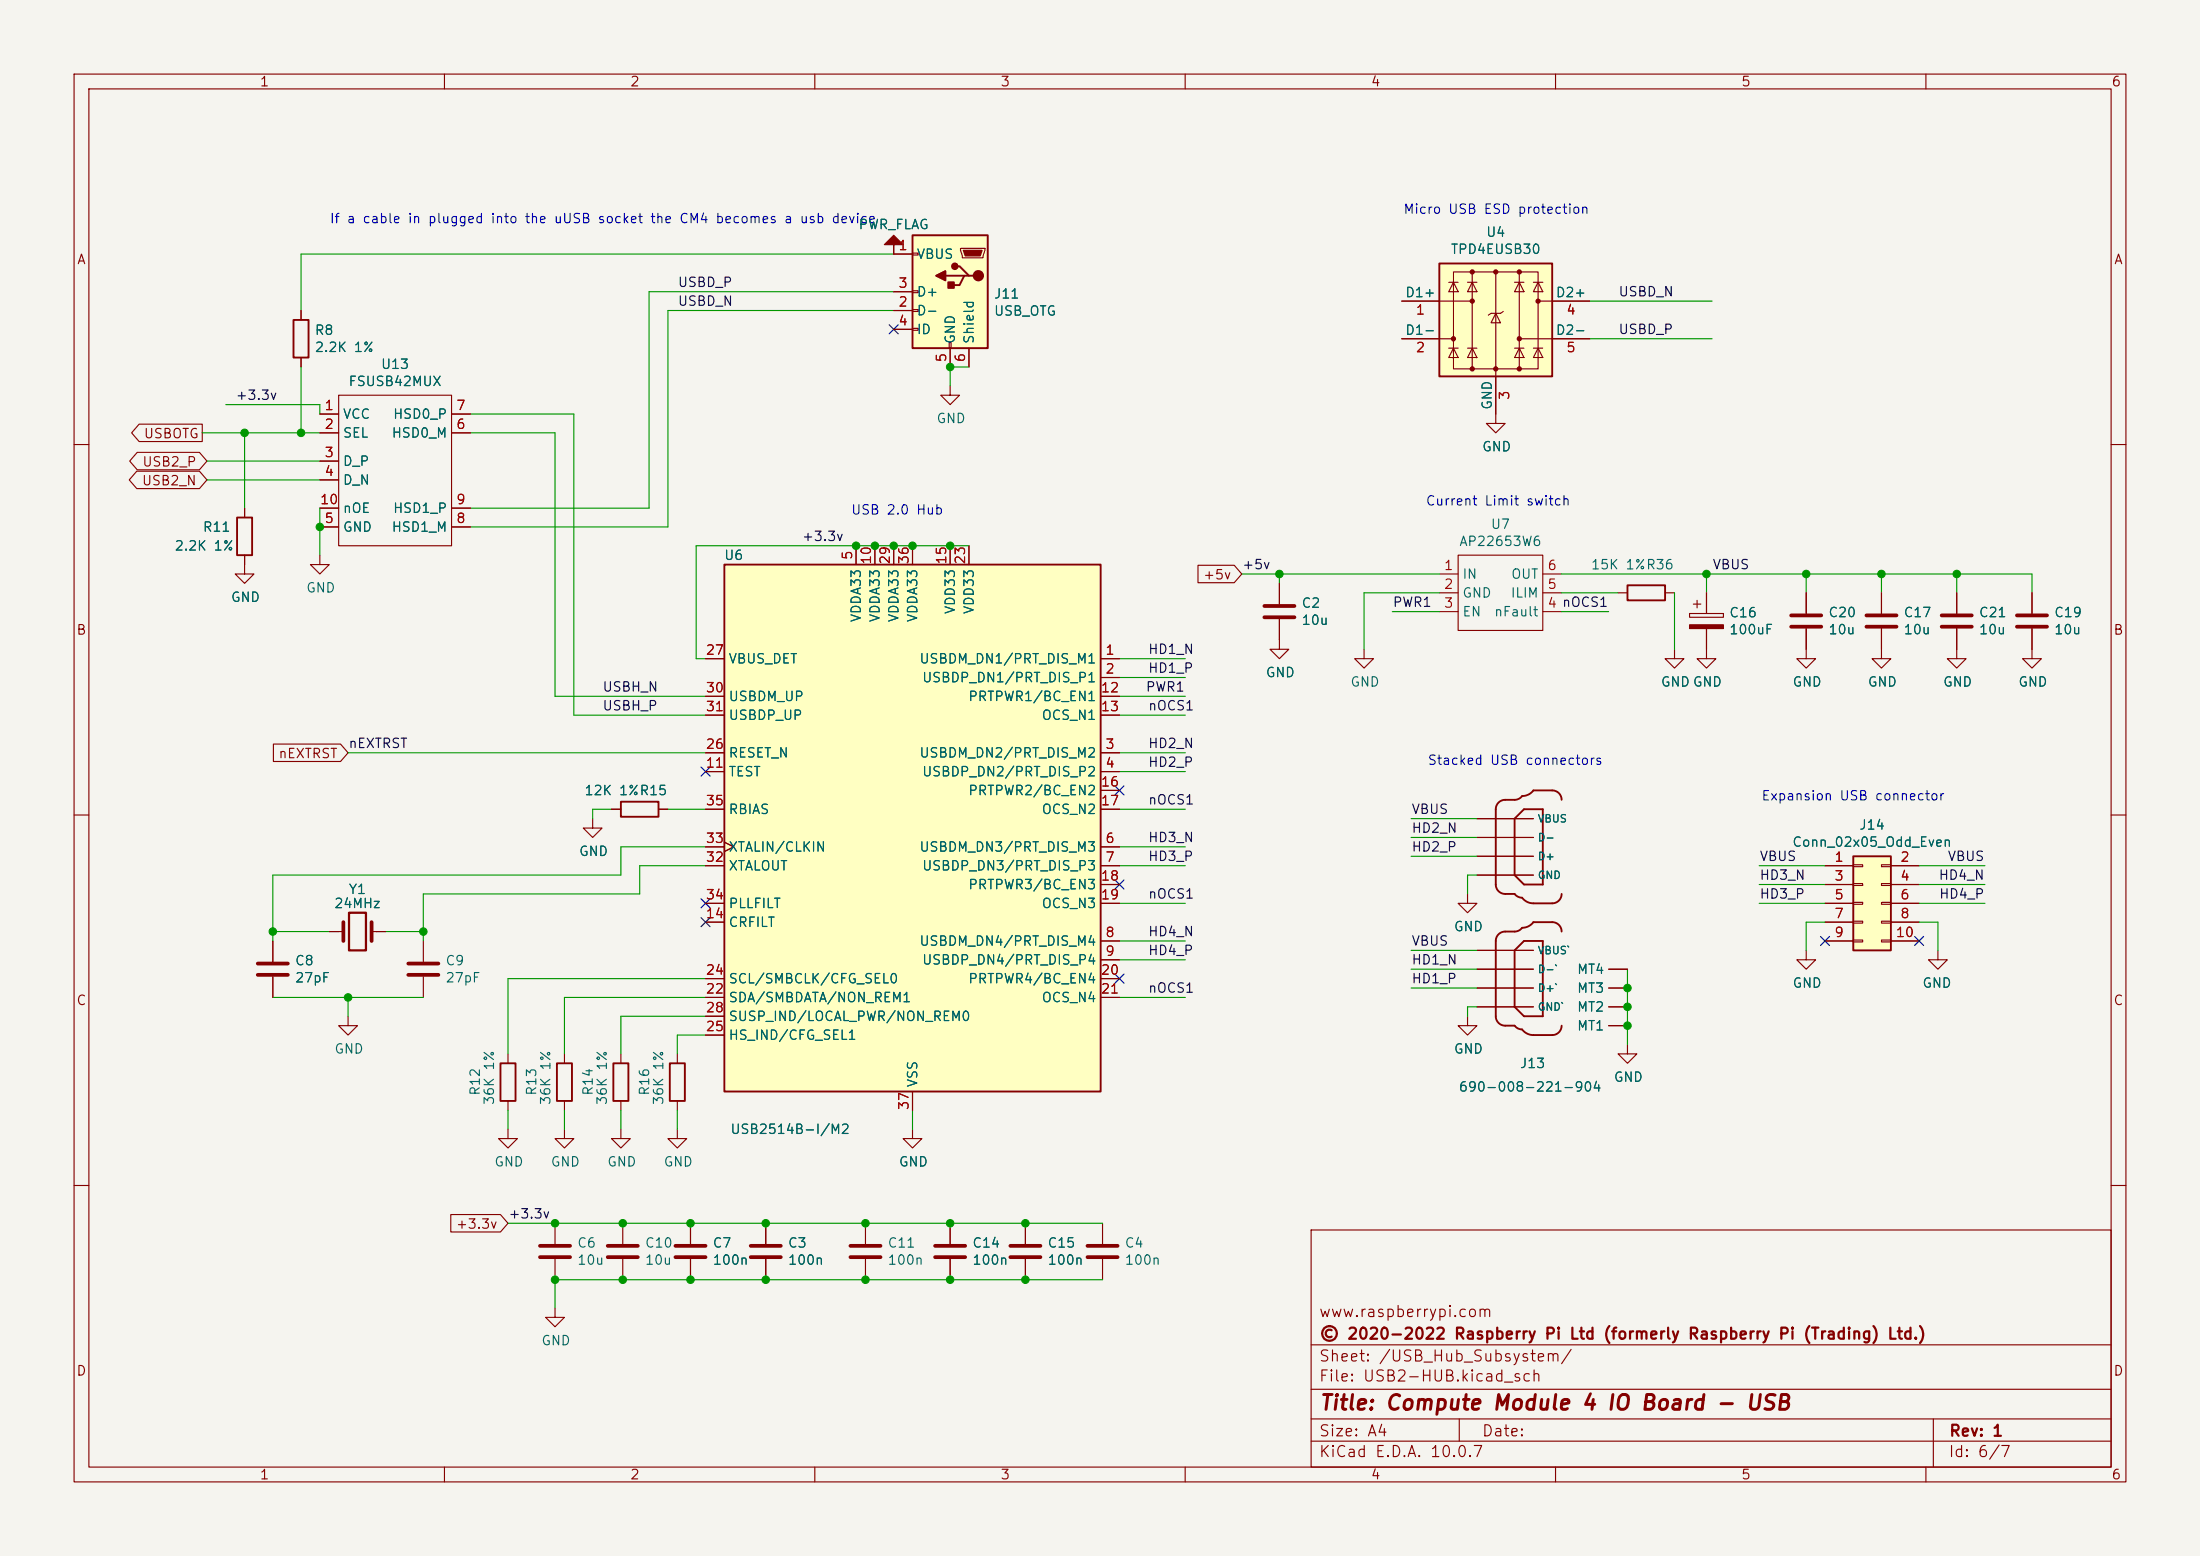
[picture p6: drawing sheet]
<svg xmlns="http://www.w3.org/2000/svg" width="297mm" height="210mm" viewBox="0 0 297 210" stroke-linecap="round" stroke-linejoin="round" font-family="sans-serif">
<path d="M0 0h297v210h-297z" fill="#f5f4ef" stroke="#f5f4ef" stroke-width=".14"/>
<g fill="none" stroke="#840000" stroke-width=".15">
<path d="M10 10h277v190h-277zM12 12h273v186h-273zM60 10v2M110 10v2M160 10v2M210 10v2M260 10v2M10 60h2M172.7 78.7v2.8M285 60h2M172.7 83.6v2.8M10 110h2"/>
<path d="M285 110h2M68.6 142.2v1.3M68.6 148.6v1.3M76.2 152.4v1.3h1.3l-1.3 1.2-1.3-1.2h1.3M10 160h2M177 166h108v32h-108zM285 160h2M60 198v2M110 198v2M160 198v2M177 194.5h108M177 191.5h108"/>
<path d="M177 187.5h108M177 181.5h108M197 191.5v3M210 198v2M260 198v2M261 191.5v6.5"/>
</g>
<path d="M67.6 143.5h2v5.1h-2z" fill="none" stroke="#840000" stroke-width=".25"/>
<path d="M170.7 81.8h4.1M170.7 83.3h4.1" fill="none" stroke="#840000" stroke-width=".51"/>
<path d="M97.8 76.2h50.8v71.1h-50.8z" fill="#ffffc2"/>
<path d="M39.6 43.2h2.1v5.1h-2.1zM97.8 76.2h50.8v71.1h-50.8zM82.8 143.5h2v5.1h-2zM90.4 143.5h2.1v5.1h-2.1z" fill="none" stroke="#840000" stroke-width=".25"/>
<g fill="none" stroke="#840000" stroke-width=".15">
<path d="M40.6 41.9v1.3M40.6 48.3v1.2M43.2 55.9h2.5M43.2 58.4h2.5M45.7 53.3h15.3v20.4h-15.3zM61 55.9h2.5M61 58.4h2.5M43.2 62.2h2.5M43.2 64.8h2.5M43.2 71.1h2.5M43.2 68.6h2.5M61 71.1h2.5"/>
<path d="M61 68.6h2.5M115.6 73.7v2.5M118.1 73.7v2.5M120.6 73.7v2.5M123.2 73.7v2.5M128.3 73.7v2.5M130.8 73.7v2.5M95.2 88.9h2.6M95.2 94h2.6M95.2 96.5h2.6M148.6 88.9h2.5M148.6 91.4h2.5"/>
<path d="M148.6 94h2.5M148.6 96.5h2.5M172.7 86.4v1.2h1.3l-1.3 1.3-1.3-1.3h1.3M184.1 87.6v1.3h1.3l-1.3 1.3-1.2-1.3h1.2M95.2 101.6h2.6M95.2 104.1h2.6M95.2 114.3h2.6M95.2 116.8h2.6M95.2 109.2h2.6M97.8 113.7l1.3 .6-1.3 .6M148.6 101.6h2.5M148.6 104.1h2.5"/>
<path d="M148.6 114.3h2.5M148.6 116.8h2.5M148.6 106.7h2.5M148.6 109.2h2.5M148.6 119.4h2.5M47 137.2v1.2h1.3l-1.3 1.3-1.3-1.3h1.3M95.2 124.5h2.6M95.2 121.9h2.6M95.2 132.1h2.6M95.2 134.6h2.6M95.2 139.7h2.6M95.2 137.2h2.6"/>
<path d="M148.6 127h2.5M148.6 129.5h2.5M148.6 121.9h2.5M148.6 132.1h2.5M148.6 134.6h2.5M68.6 152.4v1.3h1.2l-1.2 1.2-1.3-1.2h1.3M83.8 142.2v1.3M83.8 148.6v1.3M91.4 142.2v1.3M91.4 148.6v1.3M123.2 147.3v2.6"/>
</g>
<path d="M123.2 31.8h10.1v15.2h-10.1z" fill="#ffffc2"/>
<path d="M123.2 31.8h10.1v15.2h-10.1zM127.6 37.2h2.6M128.9 35.9h.6l1.3 1.3h.6M130.8 37.2h-.6l-.7 1.3h-1.2M32 69.9h2v5h-2z" fill="none" stroke="#840000" stroke-width=".25"/>
<g fill="none" stroke="#840000" stroke-width=".15">
<path d="M120.6 34.3h2.6M120.6 39.4h2.6M123.2 34.2h.8v.2h-.8zM123.2 39.2h.8v.3h-.8zM129.7 33.5h3.3v.3l-.3 1h-2.8zM120.6 41.9h2.6M120.6 44.5h2.6M123.2 41.8h.8v.2h-.8zM123.2 44.3h.8v.3h-.8zM128.1 46.2h.3v.8h-.3zM128.3 47v2.5M130.8 47v2.5"/>
<path d="M33 68.6v1.3M33 74.9v1.3M128.3 165.1v2.8M128.3 169.9v2.8"/>
</g>
<path d="M130 33.8h2.6l-.3 .7h-2z" fill="#840000" stroke="#840000" stroke-width=".15"/>
<g fill="#840000" stroke="#840000" stroke-width=".25">
<path d="M128 38.1h.8v.8h-.8z"/>
<path d="M126.4 37.2l1.2-.6v1.2z"/>
<circle cx="132.1" cy="37.2" r=".63"/>
<circle cx="128.9" cy="35.9" r=".38"/>
</g>
<path d="M126.2 168.1h4.1M126.2 169.7h4.1" fill="none" stroke="#840000" stroke-width=".51"/>
<path d="M194.3 35.6h15.2v15.2h-15.2z" fill="#ffffc2"/>
<g fill="none" stroke="#840000" stroke-width=".15">
<path d="M195.6 38.1h1.2M196.2 36.7h11.4v13.1h-11.4zM196.2 38.1l.6 1.3h-1.2zM198.1 38.1h1.3M198.8 38.1l.6 1.3h-1.3zM198.8 36.7v13.1M201.9 36.7v20.5h1.3l-1.3 1.2-1.2-1.2h1.2M204.5 38.1h1.2M205.1 38.1l.6 1.3h-1.2zM205.1 36.7v13.1M207 38.1h1.3M207.6 38.1l.7 1.3h-1.3z"/>
<path d="M189.2 40.6h9.6M189.2 45.7h7M195.6 47h1.2M196.2 47l.6 1.3h-1.2zM198.1 47h1.3M198.8 47l.6 1.3h-1.3zM201.9 42.3l.7 1.3h-1.3zM202.9 42l-.3 .3h-1.3l-.4 .2M204.5 47h1.2M205.1 47l.6 1.3h-1.2zM205.1 45.7h9.5M207 47h1.3"/>
<path d="M207.6 47l.7 1.3h-1.3zM207.6 40.6h7M33 76.2v1.3h1.3l-1.3 1.2-1.3-1.2h1.3M43.2 74.9v1.3h1.2l-1.2 1.3-1.3-1.3h1.3M194.3 77.5h2.5M196.8 74.9h11.5v10.2h-11.5zM208.3 77.5h2.5M194.3 80h2.5M194.3 82.6h2.5M208.3 80h2.5M208.3 82.6h2.5M218.4 80h1.3"/>
<path d="M224.8 80h1.3M226.1 87.6v1.3h1.2l-1.2 1.3-1.3-1.3h1.3M274.3 87.6v1.3h1.3l-1.3 1.3-1.3-1.3h1.3M199.4 110.5h7.6M199.4 113h7.6M199.4 115.6h7.6M199.4 118.1h7.6M36.8 127v2.8M36.8 131.8v2.8M44.4 125.7h2M50.2 125.7h1.9M198.1 120.7v1.2h1.3l-1.3 1.3-1.3-1.3h1.3"/>
<path d="M198.1 137.2v1.2h1.3l-1.3 1.3-1.3-1.3h1.3M199.4 128.3h7.6M199.4 130.8h7.6M199.4 133.4h7.6M199.4 135.9h7.6M217.2 130.8h2.5M217.2 133.4h2.5M217.2 135.9h2.5M217.2 138.4h2.5M83.8 152.4v1.3h1.3l-1.3 1.2-1.3-1.2h1.3M219.7 141v1.2h1.3l-1.3 1.3-1.3-1.3h1.3"/>
</g>
<path d="M194.3 35.6h15.2v15.2h-15.2zM219.7 79h5.1v2h-5.1zM205.7 109.2h2.6v10.2h-2.6l-1.2-1.3v-7.6zM210.8 108a1.27 1.27 0 0 0-1.3-1.3h-2.5a2.2 2.2 0 0 1-1.6 .8l-.3 .3-.4 .1-1.5 .1a1.27 1.27 0 0 0-1.3 1.2v10.2a1.27 1.27 0 0 0 1.3 1.3h1.3l.5 .4a1.28 1.28 0 0 1 1 .5l.9 .3h2.6a1.27 1.27 0 0 0 1.3-1.2M205.7 127h2.6v10.2h-2.6l-1.2-1.3v-7.6zM210.8 125.7a1.27 1.27 0 0 0-1.3-1.2h-2.5a2.2 2.2 0 0 1-1.6 .8l-.3 .3-.4 .1h-1.5a1.27 1.27 0 0 0-1.3 1.3v10.2a1.27 1.27 0 0 0 1.3 1.2h1.3l.5 .4a1.28 1.28 0 0 1 1 .6l.9 .3h2.6a1.27 1.27 0 0 0 1.3-1.3" fill="none" stroke="#840000" stroke-width=".25"/>
<g fill="#840000" stroke="#840000" stroke-width=".15">
<circle cx="196.2" cy="45.7" r=".28"/>
<circle cx="198.8" cy="36.7" r=".28"/>
<circle cx="198.8" cy="40.6" r=".28"/>
<circle cx="198.8" cy="49.8" r=".28"/>
<circle cx="201.9" cy="36.7" r=".28"/>
<circle cx="201.9" cy="49.8" r=".28"/>
<circle cx="205.1" cy="36.7" r=".28"/>
<circle cx="205.1" cy="45.7" r=".28"/>
<circle cx="205.1" cy="49.8" r=".28"/>
<circle cx="207.6" cy="40.6" r=".28"/>
</g>
<path d="M34.8 130h4.1M34.8 131.6h4.1M46.4 124.5v2.5M50.2 124.5v2.5" fill="none" stroke="#840000" stroke-width=".51"/>
<path d="M47.1 123.2h2.3v5.1h-2.3z" fill="none" stroke="#840000" stroke-width=".3"/>
<path d="M250.2 115.6h5.1v12.7h-5.1z" fill="#ffffc2"/>
<path d="M83.8 108.2h5.1v2h-5.1zM250.2 115.6h5.1v12.7h-5.1zM75.2 143.5h2v5.1h-2z" fill="none" stroke="#840000" stroke-width=".25"/>
<g fill="none" stroke="#840000" stroke-width=".15">
<path d="M120.6 34.3h2.6M120.6 39.4h2.6M18.8 57.2h8.5v2.4h-8.5l-1-1.2zM40.6 41.9v1.3M40.6 48.3v1.2M43.2 55.9h2.5M43.2 58.4h2.5M61 55.9h2.5M61 58.4h2.5M120.6 41.9h2.6M120.6 44.5h2.6M128.3 52.1v1.2h1.2l-1.2 1.3-1.3-1.3h1.3"/>
<path d="M128.3 47v2.5M130.8 47v2.5M189.2 40.6h5.1M189.2 45.7h5.1M201.9 50.8v5.1M209.5 40.6h5.1M209.5 45.7h5.1M18.5 63.6h8.4l1 1.2-1 1.1h-8.4l-1.1-1.1zM18.5 61.1h8.4l1 1.1-1 1.2h-8.4l-1-1.2zM33 68.6v1.3M33 74.9v1.3M43.2 62.2h2.5"/>
<path d="M43.2 64.8h2.5M43.2 71.1h2.5M43.2 68.6h2.5M61 71.1h2.5M61 68.6h2.5M115.6 73.7v2.5M118.1 73.7v2.5M120.6 73.7v2.5M123.2 73.7v2.5M128.3 73.7v2.5M130.8 73.7v2.5M161.7 76.3h4.9l1 1.2-1 1.1h-4.9z"/>
<path d="M172.7 78.7v2.8M95.2 88.9h2.6M95.2 94h2.6M95.2 96.5h2.6M148.6 88.9h2.5M148.6 91.4h2.5M148.6 94h2.5M148.6 96.5h2.5M172.7 83.6v2.8M228.1 82.8h4.6v.5h-4.6zM228.6 81.5h1M229.1 81v1"/>
<path d="M230.4 84.8v4.1h1.2l-1.2 1.3-1.3-1.3h1.3M230.4 80v2.8M243.8 84.8v4.1h1.3l-1.3 1.3-1.2-1.3h1.2M243.8 80v2.8M254 84.8v4.1h1.3l-1.3 1.3-1.3-1.3h1.3M254 80v2.8M264.2 84.8v4.1h1.2l-1.2 1.3-1.3-1.3h1.3M264.2 80v2.8M274.3 80v2.8M274.3 84.8v2.8M36.9 100.4h9.1l1 1.2-1 1.2h-9.1zM80 110.5v1.3h1.3l-1.3 1.2-1.3-1.2h1.3"/>
<path d="M82.5 109.2h1.3M88.9 109.2h1.3M95.2 116.8h2.6M95.2 109.2h2.6M95.2 101.6h2.6M95.2 104.1h2.6M95.2 114.3h2.6M97.8 113.7l1.3 .6-1.3 .6M148.6 116.8h2.5M148.6 119.4h2.5M148.6 109.2h2.5M148.6 101.6h2.5"/>
<path d="M148.6 104.1h2.5M148.6 114.3h2.5M148.6 106.7h2.5M199.4 110.5h7.6M199.4 113h7.6M199.4 115.6h7.6M199.4 118.1h7.6M246.4 116.8h3.8M246.4 119.4h3.8M250.2 116.7h1.3v.3h-1.3zM250.2 119.3h1.3v.2h-1.3zM254 116.7h1.3v.3h-1.3z"/>
<path d="M254 119.3h1.3v.2h-1.3zM255.3 116.8h3.8M255.3 119.4h3.8M36.8 127v2.8M36.8 131.8v2.8M44.4 125.7h1.3M50.8 125.7h1.3M57.1 127v2.8M57.1 131.8v2.8M95.2 121.9h2.6M95.2 124.5h2.6M95.2 132.1h2.6"/>
<path d="M95.2 134.6h2.6M95.2 139.7h2.6M95.2 137.2h2.6M148.6 121.9h2.5M148.6 127h2.5M148.6 129.5h2.5M148.6 132.1h2.5M148.6 134.6h2.5M199.4 128.3h7.6M199.4 130.8h7.6M199.4 133.4h7.6M199.4 135.9h7.6"/>
<path d="M217.2 130.8h2.5M217.2 133.4h2.5M217.2 135.9h2.5M217.2 138.4h2.5M243.8 128.3v1.2h1.3l-1.3 1.3-1.2-1.3h1.2M246.4 121.9h3.8M246.4 124.5h3.8M246.4 127h3.8M250.2 121.8h1.3v.2h-1.3zM250.2 124.3h1.3v.3h-1.3zM250.2 126.9h1.3v.2h-1.3zM254 121.8h1.3v.2h-1.3z"/>
<path d="M254 124.3h1.3v.3h-1.3zM254 126.9h1.3v.2h-1.3zM255.3 121.9h3.8M255.3 124.5h3.8M255.3 127h3.8M261.6 128.3v1.2h-1.3l1.3 1.3 1.3-1.3h-1.3M76.2 142.2v1.3M76.2 148.6v1.3M91.4 152.4v1.3h1.3l-1.3 1.2-1.2-1.2h1.2M123.2 152.4v1.3h1.3l-1.3 1.2-1.3-1.2h1.3M123.2 147.3v2.6M60.9 163.9h6.7l1 1.2-1 1.2h-6.7z"/>
<path d="M74.9 176.5v1.3h1.3l-1.3 1.3-1.2-1.3h1.2M74.9 165.1v2.8M74.9 169.9v2.8M84.1 165.1v2.8M84.1 169.9v2.8M93.2 165.1v2.8M93.2 169.9v2.8M103.4 165.1v2.8M103.4 169.9v2.8M116.8 165.1v2.8M116.8 169.9v2.8M128.3 165.1v2.8"/>
<path d="M128.3 169.9v2.8M138.4 165.1v2.8M138.4 169.9v2.8M148.8 165.1v2.8M148.8 169.9v2.8"/>
</g>
<g fill="none" stroke="#840000" stroke-width=".51">
<path d="M241.8 83.1h4.1M241.8 84.6h4.1M252 83.1h4M252 84.6h4M262.1 83.1h4.1M262.1 84.6h4.1M272.3 83.1h4.1M272.3 84.6h4.1M55.1 130h4.1M55.1 131.6h4.1M72.9 168.1h4.1M72.9 169.7h4.1"/>
<path d="M82 168.1h4.1M82 169.7h4.1M91.2 168.1h4M91.2 169.7h4M101.3 168.1h4.1M101.3 169.7h4.1M114.8 168.1h4.1M114.8 169.7h4.1M136.4 168.1h4.1M136.4 169.7h4.1M146.8 168.1h4.1M146.8 169.7h4.1"/>
</g>
<g fill="#840000" stroke="#840000" stroke-width=".15">
<path d="M119.4 33l1.2-1.2 1.3 1.2h-1.3v1.3v-1.3z"/>
<path d="M228.1 84.3h4.6v.5h-4.6z"/>
</g>
<g fill="none" stroke="#009600" stroke-width=".15">
<path d="M120.6 34.3h-80v7.6M120.6 39.4h-33v29.2h-24.1M27.3 58.4h15.9M30.5 54.6h12.7v1.3M33 58.4v10.2M40.6 49.5v8.9M63.5 58.4h11.4v35.6h20.3M63.5 55.9h14v40.6h17.7M120.6 41.9h-30.4v29.2h-26.7M130.8 49.5h-2.5v2.6M214.6 40.6h16.5M214.6 45.7h16.5"/>
<path d="M27.9 64.8h15.3M27.9 62.2h15.3M43.2 68.6v6.3M130.8 73.7h-36.8v15.2h1.2M167.6 77.5h26.7M172.7 77.5v1.2M210.8 77.5h63.5v2.5M230.4 77.5v2.5M243.8 77.5v2.5M254 77.5v2.5M264.2 77.5v2.5M151.1 88.9h8.9"/>
<path d="M151.1 91.4h8.9M151.1 96.5h8.9M151.1 94h8.9M188 82.6h6.3M194.3 80h-10.2v7.6M210.8 80h7.6M210.8 82.6h6.4M226.1 80v7.6M47 101.6h48.2M82.5 109.2h-2.5v1.3M90.2 109.2h5M95.2 114.3h-11.4v3.8h-47v8.9"/>
<path d="M95.2 116.8h-8.8v3.9h-29.3v6.3M151.1 116.8h8.9M151.1 114.3h8.9M151.1 109.2h8.9M151.1 101.6h8.9M151.1 104.1h8.9M190.5 113h8.9M190.5 115.6h8.9M190.5 110.5h8.9M199.4 118.1h-1.3v2.6M237.5 116.8h8.9M237.5 119.4h8.9"/>
<path d="M259.1 116.8h8.9M259.1 119.4h8.9M36.8 134.6h20.3M36.8 125.7h7.6M47 134.6v2.6M52.1 125.7h5M95.2 137.2h-11.4v5M95.2 139.7h-3.8v2.5M95.2 134.6h-19v7.6M95.2 132.1h-26.6v10.1M151.1 121.9h8.9M151.1 134.6h8.9"/>
<path d="M151.1 129.5h8.9M151.1 127h8.9M190.5 130.8h8.9M190.5 128.3h8.9M190.5 133.4h8.9M199.4 135.9h-1.3v1.3M219.7 130.8v10.2M237.5 121.9h8.9M246.4 124.5h-2.6v3.8M259.1 121.9h8.9M259.1 124.5h2.5v3.8M68.6 149.9v2.5"/>
<path d="M76.2 149.9v2.5M83.8 149.9v2.5M91.4 149.9v2.5M123.2 149.9v2.5M68.6 165.1h80.2M148.8 172.7h-73.9v3.8"/>
</g>
<g fill="none" stroke="#000084" stroke-width=".15">
<path d="M120 43.8l1.3 1.3M121.3 43.8l-1.3 1.3M94.6 103.5l1.3 1.2M95.9 103.5l-1.3 1.2M150.5 118.8l1.2 1.2M150.5 106.1l1.2 1.2M151.7 118.8l-1.2 1.2M151.7 106.1l-1.2 1.2M94.6 123.9l1.3 1.2M94.6 121.3l1.3 1.2M95.9 123.9l-1.3 1.2M95.9 121.3l-1.3 1.2"/>
<path d="M150.5 131.5l1.2 1.2M151.7 131.5l-1.2 1.2M245.8 126.4l1.2 1.2M247 126.4l-1.2 1.2M258.5 126.4l1.2 1.2M259.7 126.4l-1.2 1.2"/>
</g>
<g fill="#009600" stroke="#009600" stroke-width=".14">
<circle cx="128.3" cy="73.7" r=".51"/>
<circle cx="57.2" cy="125.7" r=".51"/>
<circle cx="74.9" cy="165.1" r=".51"/>
<circle cx="74.9" cy="172.7" r=".51"/>
<circle cx="47" cy="134.6" r=".51"/>
<circle cx="36.8" cy="125.7" r=".51"/>
<circle cx="43.2" cy="71.1" r=".51"/>
<circle cx="103.4" cy="172.7" r=".51"/>
<circle cx="116.8" cy="172.7" r=".51"/>
<circle cx="103.4" cy="165.1" r=".51"/>
<circle cx="93.2" cy="165.1" r=".51"/>
<circle cx="93.2" cy="172.7" r=".51"/>
<circle cx="84.1" cy="165.1" r=".51"/>
<circle cx="84.1" cy="172.7" r=".51"/>
<circle cx="138.4" cy="165.1" r=".51"/>
<circle cx="138.4" cy="172.7" r=".51"/>
<circle cx="128.3" cy="172.7" r=".51"/>
<circle cx="128.3" cy="165.1" r=".51"/>
<circle cx="116.8" cy="165.1" r=".51"/>
<circle cx="120.7" cy="73.7" r=".51"/>
<circle cx="123.2" cy="73.7" r=".51"/>
<circle cx="40.6" cy="58.4" r=".51"/>
<circle cx="33" cy="58.4" r=".51"/>
<circle cx="219.7" cy="138.4" r=".51"/>
<circle cx="219.7" cy="135.9" r=".51"/>
<circle cx="219.7" cy="133.4" r=".51"/>
<circle cx="115.6" cy="73.7" r=".51"/>
<circle cx="118.1" cy="73.7" r=".51"/>
<circle cx="172.7" cy="77.5" r=".51"/>
<circle cx="128.3" cy="49.5" r=".51"/>
<circle cx="230.4" cy="77.5" r=".51"/>
<circle cx="243.8" cy="77.5" r=".51"/>
<circle cx="264.2" cy="77.5" r=".51"/>
<circle cx="254" cy="77.5" r=".51"/>
</g>
<text font-size="2" fill="#840000" x="178" y="190.8">Title: Compute Module 4 IO Board - USB</text>
<g font-size="1.5" fill="#840000">
<text x="178" y="178.1">www.raspberrypi.com</text>
<text x="178" y="184.1">Sheet: /USB_Hub_Subsystem/</text>
<text x="178" y="181.1">© 2020-2022 Raspberry Pi Ltd (formerly Raspberry Pi (Trading) Ltd.)</text>
<text x="178" y="186.8">File: USB2-HUB.kicad_sch</text>
<text x="178" y="197">KiCad E.D.A. 10.0.7</text>
<text x="178" y="194.2">Size: A4</text>
<text x="200" y="194.2">Date:</text>
<text x="263" y="197">Id: 6/7</text>
<text x="263" y="194.2">Rev: 1</text>
</g>
<g font-size="1.3" fill="#840000">
<text x="35" y="12">1</text>
<text x="85" y="12">2</text>
<text x="135" y="12">3</text>
<text x="185" y="12">4</text>
<text x="235" y="12">5</text>
<text x="285" y="12">6</text>
<text x="10.3" y="36">A</text>
<text x="285.3" y="36">A</text>
<text x="19.3" y="59.5">USBOTG</text>
<text x="19.1" y="65.8">USB2_N</text>
<text x="19.1" y="63.3">USB2_P</text>
<text x="162.3" y="78.5">+5v</text>
<text x="10.2" y="86">B</text>
<text x="285.2" y="86">B</text>
<text x="37.5" y="102.7">nEXTRST</text>
<text x="10.2" y="136">C</text>
<text x="285.2" y="136">C</text>
<text x="61.5" y="166.2">+3.3v</text>
<text x="10.2" y="186">D</text>
<text x="285.2" y="186">D</text>
<text x="35" y="200">1</text>
<text x="85" y="200">2</text>
<text x="135" y="200">3</text>
<text x="185" y="200">4</text>
<text x="235" y="200">5</text>
<text x="285" y="200">6</text>
</g>
<g font-size="1.3" fill="#0000c2">
<text x="189.4" y="29.2">Micro USB ESD protection</text>
<text x="44.4" y="30.5">If a cable in plugged into the uUSB socket the CM4 becomes a usb device</text>
<text x="114.8" y="69.8">USB 2.0 Hub</text>
<text x="192.4" y="68.6">Current Limit switch</text>
<text x="192.6" y="103.6">Stacked USB connectors</text>
<text x="237.7" y="108.4">Expansion USB connector</text>
</g>
<g font-size="1.3" fill="#006464">
<text x="115.8" y="31.3">PWR_FLAG</text>
<text x="123.7" y="35.3">VBUS</text>
<text x="195.8" y="34.6">TPD4EUSB30</text>
<text x="200.5" y="32.3">U4</text>
<text x="123.7" y="40.3">D+</text>
<text x="134.1" y="40.6">J11</text>
<text x="189.6" y="40.4">D1+</text>
<text x="209.9" y="40.4">D2+</text>
<text x="42.4" y="45.5">R8</text>
<text x="42.4" y="47.8">2.2K 1%</text>
<text x="123.7" y="42.9">D-</text>
<text x="123.7" y="45.4">ID</text>
<text x="129.2" y="46.5" transform="rotate(-90 129.2 46.5)">GND</text>
<text x="131.8" y="46.5" transform="rotate(-90 131.8 46.5)">Shield</text>
<text x="134.1" y="42.9">USB_OTG</text>
<text x="189.6" y="45.5">D1-</text>
<text x="209.9" y="45.5">D2-</text>
<text x="47" y="52.4">FSUSB42MUX</text>
<text x="51.3" y="50.1">U13</text>
<text x="46.2" y="56.8">VCC</text>
<text x="46.2" y="59.4">SEL</text>
<text x="52.8" y="59.4">HSD0_M</text>
<text x="53" y="56.8">HSD0_P</text>
<text x="126.3" y="57.4">GND</text>
<text x="201.7" y="55.4" transform="rotate(-90 201.7 55.4)">GND</text>
<text x="46.2" y="63.2">D_P</text>
<text x="46.2" y="65.7">D_N</text>
<text x="200" y="61.2">GND</text>
<text x="46.2" y="69.5">nOE</text>
<text x="53" y="69.5">HSD1_P</text>
<text x="201.2" y="71.7">U7</text>
<text x="23.5" y="74.6">2.2K 1%</text>
<text x="27.3" y="72.1">R11</text>
<text x="46.2" y="72.1">GND</text>
<text x="52.8" y="72.1">HSD1_M</text>
<text x="97.7" y="75.9">U6</text>
<text x="196.9" y="74">AP22653W6</text>
<text x="214.7" y="77.2">15K 1%R36</text>
<text x="31.1" y="81.6">GND</text>
<text x="41.2" y="80.3">GND</text>
<text x="129.2" y="83" transform="rotate(-90 129.2 83)">VDD33</text>
<text x="131.8" y="83" transform="rotate(-90 131.8 83)">VDD33</text>
<text x="175.6" y="82.3">C2</text>
<text x="197.3" y="78.4">IN</text>
<text x="197.3" y="81">GND</text>
<text x="197.3" y="83.5">EN</text>
<text x="201.6" y="83.5">nFault</text>
<text x="203.9" y="81">ILIM</text>
<text x="203.9" y="78.4">OUT</text>
<text x="233.4" y="83.6">C16</text>
<text x="246.7" y="83.6">C20</text>
<text x="256.9" y="83.6">C17</text>
<text x="267.1" y="83.6">C21</text>
<text x="277.2" y="83.6">C19</text>
<text x="98.3" y="89.9">VBUS_DET</text>
<text x="116.5" y="84.1" transform="rotate(-90 116.5 84.1)">VDDA33</text>
<text x="119.1" y="84.1" transform="rotate(-90 119.1 84.1)">VDDA33</text>
<text x="121.6" y="84.1" transform="rotate(-90 121.6 84.1)">VDDA33</text>
<text x="124" y="89.9">USBDM_DN1/PRT_DIS_M1</text>
<text x="124.2" y="84.1" transform="rotate(-90 124.2 84.1)">VDDA33</text>
<text x="175.6" y="84.7">10u</text>
<text x="233.4" y="85.9">100uF</text>
<text x="246.7" y="85.9">10u</text>
<text x="256.9" y="85.9">10u</text>
<text x="267.1" y="85.9">10u</text>
<text x="277.2" y="85.9">10u</text>
<text x="98.3" y="94.9">USBDM_UP</text>
<text x="124.4" y="92.4">USBDP_DN1/PRT_DIS_P1</text>
<text x="130.6" y="94.9">PRTPWR1/BC_EN1</text>
<text x="170.8" y="91.7">GND</text>
<text x="182.2" y="93">GND</text>
<text x="224.1" y="93">GND GND</text>
<text x="241.9" y="93">GND</text>
<text x="252.1" y="93">GND</text>
<text x="262.2" y="93">GND</text>
<text x="272.4" y="93">GND</text>
<text x="98.3" y="97.5">USBDP_UP</text>
<text x="140.5" y="97.5">OCS_N1</text>
<text x="78.8" y="107.6">12K 1%R15</text>
<text x="98.3" y="105.1">TEST</text>
<text x="98.3" y="102.6">RESET_N</text>
<text x="124" y="102.6">USBDM_DN2/PRT_DIS_M2</text>
<text x="124.4" y="105.1">USBDP_DN2/PRT_DIS_P2</text>
<text x="130.6" y="107.6">PRTPWR2/BC_EN2</text>
<text x="98.3" y="110.2">RBIAS</text>
<text x="140.5" y="110.2">OCS_N2</text>
<text x="250.9" y="112.3">J14</text>
<text x="78.1" y="115.8">GND</text>
<text x="98.3" y="117.8">XTALOUT</text>
<text x="98.3" y="115.3">XTALIN/CLKIN</text>
<text x="124" y="115.3">USBDM_DN3/PRT_DIS_M3</text>
<text x="124.4" y="117.8">USBDP_DN3/PRT_DIS_P3</text>
<text x="241.9" y="114.6">Conn_02x05_Odd_Even</text>
<text x="45" y="122.9">24MHz</text>
<text x="47" y="121">Y1</text>
<text x="98.3" y="125.4">CRFILT</text>
<text x="98.3" y="122.9">PLLFILT</text>
<text x="130.6" y="120.3">PRTPWR3/BC_EN3</text>
<text x="140.5" y="122.9">OCS_N3</text>
<text x="39.7" y="130.6">C8</text>
<text x="60.1" y="130.6">C9</text>
<text x="124" y="128">USBDM_DN4/PRT_DIS_M4</text>
<text x="124.4" y="130.5">USBDP_DN4/PRT_DIS_P4</text>
<text x="196.2" y="126">GND</text>
<text x="212.8" y="131.8">MT4</text>
<text x="39.7" y="132.9">27pF</text>
<text x="60.1" y="132.9">27pF</text>
<text x="98.3" y="135.6">SDA/SMBDATA/NON_REM1</text>
<text x="98.3" y="133">SCL/SMBCLK/CFG_SEL0</text>
<text x="130.6" y="133">PRTPWR4/BC_EN4</text>
<text x="140.5" y="135.6">OCS_N4</text>
<text x="212.8" y="136.9">MT2</text>
<text x="212.8" y="134.3">MT3</text>
<text x="241.9" y="133.6">GND</text>
<text x="259.4" y="133.6">GND</text>
<text x="45.1" y="142.5">GND</text>
<text x="98.3" y="140.7">HS_IND/CFG_SEL1</text>
<text x="98.3" y="138.1">SUSP_IND/LOCAL_PWR/NON_REM0</text>
<text x="196.2" y="142.5">GND</text>
<text x="212.8" y="139.4">MT1</text>
<text x="65.1" y="148" transform="rotate(-90 65.1 148)">R12</text>
<text x="67" y="149.2" transform="rotate(-90 67 149.2)">36K 1%</text>
<text x="72.7" y="148" transform="rotate(-90 72.7 148)">R13</text>
<text x="74.6" y="149.2" transform="rotate(-90 74.6 149.2)">36K 1%</text>
<text x="80.3" y="148" transform="rotate(-90 80.3 148)">R14</text>
<text x="82.2" y="149.2" transform="rotate(-90 82.2 149.2)">36K 1%</text>
<text x="88" y="148" transform="rotate(-90 88 148)">R16</text>
<text x="89.9" y="149.2" transform="rotate(-90 89.9 149.2)">36K 1%</text>
<text x="124.2" y="146.8" transform="rotate(-90 124.2 146.8)">VSS</text>
<text x="196.8" y="147.6">690-008-221-904</text>
<text x="205.1" y="144.5">J13</text>
<text x="217.8" y="146.3">GND</text>
<text x="98.5" y="153.4">USB2514B-I/M2</text>
<text x="66.6" y="157.8">GND</text>
<text x="74.3" y="157.8">GND</text>
<text x="81.9" y="157.8">GND</text>
<text x="89.5" y="157.8">GND</text>
<text x="121.3" y="157.8">GND</text>
<text x="77.8" y="168.7">C6</text>
<text x="77.8" y="171">10u</text>
<text x="87" y="168.7">C10</text>
<text x="87" y="171">10u</text>
<text x="96.1" y="168.7">C7</text>
<text x="96.1" y="171">100n</text>
<text x="106.3" y="168.7">C3</text>
<text x="106.3" y="171">100n</text>
<text x="119.7" y="168.7">C11</text>
<text x="119.7" y="171">100n</text>
<text x="131.2" y="168.7">C14</text>
<text x="131.2" y="171">100n</text>
<text x="141.3" y="168.7">C15</text>
<text x="141.3" y="171">100n</text>
<text x="151.7" y="168.7">C4</text>
<text x="151.7" y="171">100n</text>
<text x="73" y="181.9">GND</text>
</g>
<g font-size="1.3" fill="#a90000">
<text x="121.2" y="34.1">1</text>
<text x="121.2" y="41.7">2</text>
<text x="121.2" y="39.2">3</text>
<text x="121.2" y="44.2">4</text>
<text x="191" y="42.8">1</text>
<text x="191" y="47.9">2</text>
<text x="211.4" y="42.8">4</text>
<text x="211.4" y="47.9">5</text>
<text x="128.1" y="49" transform="rotate(-90 128.1 49)">5</text>
<text x="130.6" y="49" transform="rotate(-90 130.6 49)">6</text>
<text x="43.7" y="55.7">1</text>
<text x="43.7" y="58.2">2</text>
<text x="61.5" y="58.2">6</text>
<text x="61.5" y="55.7">7</text>
<text x="204.1" y="54.1" transform="rotate(-90 204.1 54.1)">3</text>
<text x="43.7" y="62">3</text>
<text x="43.7" y="64.6">4</text>
<text x="43.1" y="68.4">10</text>
<text x="43.7" y="70.9">5</text>
<text x="61.5" y="70.9">8</text>
<text x="61.5" y="68.4">9</text>
<text x="115.4" y="75.7" transform="rotate(-90 115.4 75.7)">5</text>
<text x="117.9" y="76.3" transform="rotate(-90 117.9 76.3)">10</text>
<text x="120.4" y="76.3" transform="rotate(-90 120.4 76.3)">29</text>
<text x="123" y="76.3" transform="rotate(-90 123 76.3)">36</text>
<text x="128.1" y="76.3" transform="rotate(-90 128.1 76.3)">15</text>
<text x="130.6" y="76.3" transform="rotate(-90 130.6 76.3)">23</text>
<text x="194.8" y="77.3">1</text>
<text x="208.8" y="77.3">6</text>
<text x="194.8" y="79.8">2</text>
<text x="194.8" y="82.3">3</text>
<text x="208.8" y="82.3">4 nOCS1</text>
<text x="208.8" y="79.8">5</text>
<text x="95.2" y="88.7">27</text>
<text x="149.1" y="88.7">1</text>
<text x="95.2" y="93.8">30</text>
<text x="148.5" y="93.8">12</text>
<text x="149.1" y="91.2">2</text>
<text x="95.2" y="101.4">26</text>
<text x="95.2" y="96.3">31</text>
<text x="148.5" y="96.3">13</text>
<text x="149.1" y="101.4">3</text>
<text x="95.2" y="103.9">11</text>
<text x="148.5" y="106.5">16</text>
<text x="149.1" y="103.9">4</text>
<text x="95.2" y="109">35</text>
<text x="148.5" y="109">17</text>
<text x="95.2" y="116.6">32</text>
<text x="95.2" y="114.1">33</text>
<text x="148.5" y="119.2">18</text>
<text x="149.1" y="114.1">6</text>
<text x="149.1" y="116.6">7</text>
<text x="247.6" y="116.6">1</text>
<text x="247.6" y="119.2">3</text>
<text x="256.4" y="116.6">2</text>
<text x="256.4" y="119.2">4</text>
<text x="95.2" y="124.2">14</text>
<text x="95.2" y="121.7">34</text>
<text x="148.5" y="121.7">19</text>
<text x="247.6" y="121.7">5</text>
<text x="247.6" y="124.2">7</text>
<text x="256.4" y="121.7">6</text>
<text x="256.4" y="124.2">8</text>
<text x="95.2" y="131.9">24</text>
<text x="148.5" y="131.9">20</text>
<text x="149.1" y="126.8">8</text>
<text x="149.1" y="129.3">9</text>
<text x="247.6" y="126.8">9</text>
<text x="255.8" y="126.8">10</text>
<text x="95.2" y="134.4">22</text>
<text x="95.2" y="136.9">28</text>
<text x="148.5" y="134.4">21</text>
<text x="95.2" y="139.5">25</text>
<text x="123" y="149.9" transform="rotate(-90 123 149.9)">37</text>
</g>
<g font-size="1.3" fill="#0f0f0f">
<text x="91.4" y="39.1">USBD_P</text>
<text x="91.4" y="41.6">USBD_N</text>
<text x="218.4" y="40.3">USBD_N</text>
<text x="218.4" y="45.4">USBD_P</text>
<text x="31.7" y="54.3">+3.3v</text>
<text x="108.2" y="73.3">+3.3v</text>
<text x="167.6" y="77.2">+5v</text>
<text x="231.1" y="77.2">VBUS</text>
<text x="187.9" y="82.2">PWR1</text>
<text x="154.9" y="88.6">HD1_N</text>
<text x="81.3" y="93.7">USBH_N</text>
<text x="154.6" y="93.7">PWR1</text>
<text x="154.9" y="91.1">HD1_P</text>
<text x="47" y="101.3">nEXTRST</text>
<text x="81.3" y="96.2">USBH_P</text>
<text x="154.9" y="96.2">nOCS1</text>
<text x="154.9" y="101.3">HD2_N</text>
<text x="154.9" y="103.8">HD2_P</text>
<text x="154.9" y="114">HD3_N</text>
<text x="154.9" y="108.9">nOCS1</text>
<text x="190.5" y="110.2">VBUS</text>
<text x="190.5" y="112.7">HD2_N</text>
<text x="154.9" y="116.5">HD3_P</text>
<text x="190.5" y="115.3">HD2_P</text>
<text x="237.5" y="119.1">HD3_N</text>
<text x="237.5" y="116.5">VBUS</text>
<text x="261.6" y="119.1">HD4_N</text>
<text x="262.8" y="116.5">VBUS</text>
<text x="154.9" y="121.6">nOCS1</text>
<text x="237.5" y="121.6">HD3_P</text>
<text x="261.7" y="121.6">HD4_P</text>
<text x="154.9" y="126.7">HD4_N</text>
<text x="154.9" y="129.2">HD4_P</text>
<text x="190.5" y="128">VBUS</text>
<text x="190.5" y="130.5">HD1_N</text>
<text x="154.9" y="134.3">nOCS1</text>
<text x="190.5" y="133">HD1_P</text>
<text x="68.6" y="164.8">+3.3v</text>
</g>
<g font-size="1" fill="#006464">
<text x="207.5" y="111.3">VBUS</text>
<text x="207.5" y="113.8">D-</text>
<text x="207.5" y="116.3">D+</text>
<text x="207.5" y="118.9">GND</text>
<text x="207.5" y="129">VBUS`</text>
<text x="207.5" y="131.6">D-`</text>
<text x="207.5" y="134.1">D+`</text>
<text x="207.5" y="136.7">GND`</text>
</g>
</svg>
